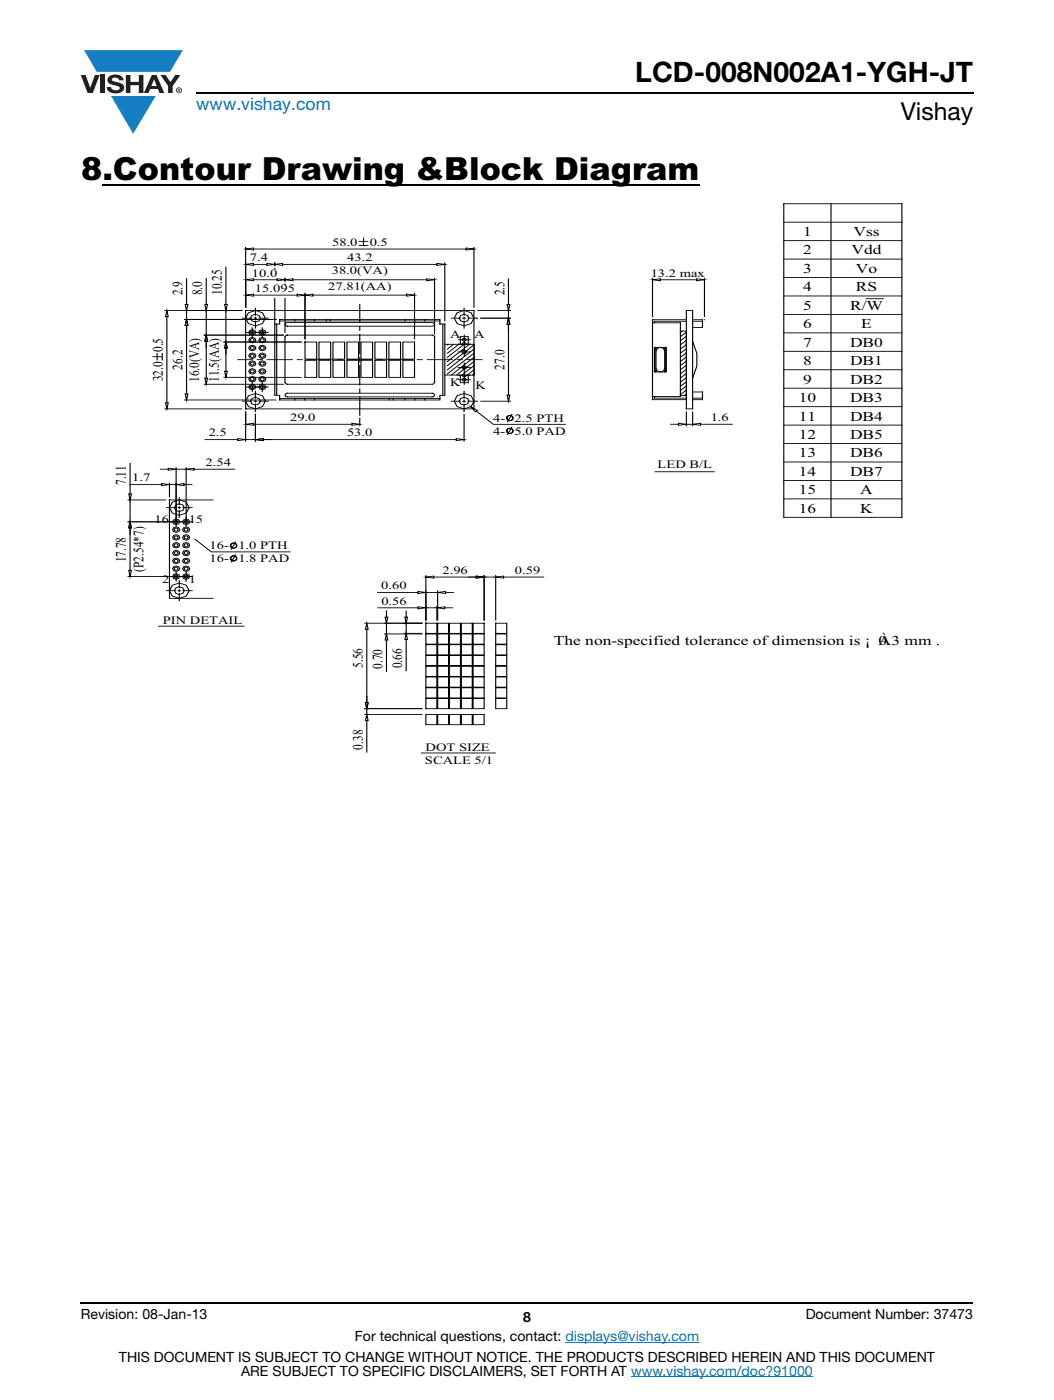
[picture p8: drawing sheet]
<svg xmlns="http://www.w3.org/2000/svg" width="210mm" height="279mm" viewBox="0 0 210 279" stroke-linecap="round" stroke-linejoin="round" font-family="sans-serif">
<g fill="#147fc3">
<path d="M16.8 10h19.7l-2.6 4.3h-1.1h-13.5z"/>
<path d="M22.2 19.2h8.9l-4.5 7.5z"/>
</g>
<g fill="#231f20">
<path d="M16.1 15h1l.9 2.5 .9-2.5h1l-1.4 3.6h-1z"/>
<path d="M20 15h.9v3.6h-.9z"/>
<path d="M21.8 15.3a2.1 2.1 0 0 1 2.7 .3l.1 .4h-.8a.79 .79 0 0 0-.7-.5 .79 .79 0 0 0-.8 .4l.2 .3 1 .2a1.08 1.08 0 0 1 1.3 1 1.08 1.08 0 0 1-1.1 1.2 1.73 1.73 0 0 1-2.4-1.2h.9a.96 .96 0 0 0 .8 .6 .96 .96 0 0 0 .9-.4 1.31 1.31 0 0 0-1.2-.6 1.03 1.03 0 0 1-1.1-.6 1.03 1.03 0 0 1 .2-1.1z"/>
<path d="M25.1 15h.9v1.3h1.7v-1.3h.9v3.6h-.9v-1.6h-1.7v1.6h-.9z"/>
<path d="M32 15h1l1 1.4 1-1.4h1l-1.6 2.2v1.4h-.9v-1.4z"/>
<path d="M30.7 15.9l.6 1.3h-1.1zM30.3 15l-1.6 3.6h.9l.4-.8h1.5l.3 .8h1l-1.6-3.6z"/>
<path d="M35.3 18a.46 .46 0 0 1 .9 0 .46 .46 0 0 1-.9 0zM35.1 18a.6 .6 0 0 0 1.2 0 .6 .6 0 0 0-1.2 0z"/>
<path d="M35.6 17.8h.2v.2h-.2zM35.5 17.7v.7h.1v-.3l.4 .3-.2-.3 .2-.2-.1-.2z"/>
</g>
<path d="M39.1 18.6h155M16.1 260h178" fill="none" stroke="#000" stroke-width=".36"/>
<path d="M112.8 267.9h26.7M125.9 274.8h36.3" fill="none" stroke="#007ec4" stroke-width=".2"/>
<path d="M16.1 30.7h178v144.4h-178z" fill="#fff"/>
<g fill="none" stroke="#000" stroke-width=".2">
<path d="M37.2 55.6v5.1M41.1 55.6v5.1M45.1 53.3v7.4M49 52.8h.1M49 49.4v12M49 58.9l1.6-.2v.4zM49 55.8l1.6-.2v.4zM49 52.8l1.6-.2v.4zM49 49.7l1.6-.2v.4zM49 55.8h.1M49 58.9h.1M50.6 58.9h8.7"/>
<path d="M50.6 52.8h2.6M50.6 55.8h4.7M50.6 49.7h42.4M53.2 52.6l1.6 .2-1.6 .2zM54.8 52.8l1.6-.2v.4zM54.8 59.5v5.2M54.8 53.7h.1M54.8 52.5v.5M55.3 55.6l1.5 .2-1.5 .2zM56.4 52.8h30.8M56.8 59.5v6.8M56.8 56.7h.1"/>
<path d="M56.9 55.5l-.1 .6M56.9 55.8l1.5-.2v.4zM58.4 55.8h26.7M59.3 58.7l1.5 .2-1.5 .2zM60.8 58.9l1.6-.2v.4zM60.8 58.6v9M62.4 58.9h18.7M71.7 48.2h1.7M71.7 49h1.7M72.5 47.5v1.3M81.1 58.7l1.6 .2-1.6 .2zM82.7 58.9h.1"/>
<path d="M82.7 58.6v9M85.1 55.6l1.6 .2-1.6 .2zM86.7 55.8h.1M86.7 55.5v11.1M87.2 52.6l1.5 .2-1.5 .2zM88.7 52.8h.1M88.7 52.5v11.6M93 49.5l1.5 .2-1.5 .2zM94.5 49.7h.1M94.5 49.4v12M101.4 55.7v5M130.2 55.8l1.5-.2v.4z"/>
<path d="M130.2 55.5v7.7M131.7 55.8h7.3M139 55.6l1.5 .2-1.5 .2zM140.5 55.8h.1M140.5 55.5v7.7M156.4 40.7h23.5v62.5h-23.5zM156.4 59.1h23.5M156.4 55.4h23.5M156.4 51.7h23.5M156.4 48h23.5M156.4 44.3h23.5M165.8 40.7v62.5"/>
<path d="M172.8 59.6h3.4M30.5 71.2h1.7M31.3 70.5v1.3M32.4 70.5v1.3M33.3 63.2v17.2M33.3 62l.3 1.2h-.6zM36.8 63.7h18.2M36.8 79.8h18.2M37 60.7h.5l-.3 1.3zM37 78.6h.5l-.3 1.2zM37.2 63.7l.3 1.3h-.5zM37.2 65v13.6"/>
<path d="M37.2 62v1.7M40.8 76.7h15.7M40.8 66.9h15.7M40.9 60.7h.5l-.3 1.3zM40.9 75.5h.5l-.3 1.2zM41.1 66.9l.3 1.2h-.5zM41.1 62v4.9M41.1 68.1v7.4M44.7 75.3h15.4M44.8 60.7h.5l-.2 1.3zM44.8 74.1h.5l-.2 1.2zM45.1 62v6.3"/>
<path d="M45.1 68.3l.2 1.2h-.5zM45.1 69.5v4.6M47.4 71.8h2.9M48.2 62h-15.3M48.4 63.5h1.8M49 62h45.5v19.6h-45.5zM49 62h.1M49.2 77.2h4.3M49.6 62.4l1.4-.4 1.3 .4 .6 1.1-.6 1.1-1.3 .4-1.4-.4-.6-1.1zM49.6 79l1.4-.5 1.3 .5 .6 1.1-.6 1.1-1.3 .4-1.4-.4-.6-1.1zM49.8 72.2l.5-.2 .5 .2 .2 .4-.2 .3-.5 .2-.5-.2-.2-.3zM49.8 70.6l.5-.2 .5 .2 .2 .4-.2 .4-.5 .2-.5-.2-.2-.4z"/>
<path d="M49.8 69.1l.5-.2 .5 .2 .2 .3-.2 .4-.5 .2-.5-.2-.2-.4zM49.8 67.5l.5-.2 .5 .2 .2 .4-.2 .4-.5 .1-.5-.1-.2-.4zM49.8 73.7l.5-.1 .5 .1 .2 .4-.2 .4-.5 .2-.5-.2-.2-.4zM49.8 75.3l.5-.2 .5 .2 .2 .4-.2 .4-.5 .1-.5-.1-.2-.4zM49.8 76.8l.5-.1 .5 .1 .2 .4-.2 .4-.5 .2-.5-.2-.2-.4zM49.8 65.9l.5-.1 .5 .1 .2 .4-.2 .4-.5 .2-.5-.2-.2-.4zM50 77h.6l.1 .2-.1 .3h-.4l-.2-.1zM50 67.7h.6l.1 .2-.1 .2-.4 .1-.2-.1zM50 73.9h.6l.1 .2-.1 .2-.4 .1-.2-.1zM50 75.5h.6l.1 .2-.1 .2-.4 .1-.2-.1zM50 66.1h.6l.1 .2-.1 .2-.4 .1-.2-.1zM50 70.8h.6l.1 .2-.1 .2-.4 .1-.2-.1z"/>
<path d="M50.1 72.3h.5l.1 .3-.1 .2h-.5l-.2-.2zM50.1 69.2h.5l.1 .2-.1 .3h-.5l-.2-.3zM50.3 63l.7-.3 .7 .3 .2 .5-.2 .5-.7 .3-.7-.3-.3-.5zM50.3 79.5l.7-.2 .7 .2 .2 .6-.2 .5-.7 .2-.7-.2-.3-.5zM50.3 65.4v1.9M50.3 76.3v1.9M50.7 63.5h.5M51 61.5v1.4M51 63.3v.4M51 64.1v1.4M51 78.1v1.4M51 79.9v.4"/>
<path d="M51.3 71.8h1M51.7 63.5h1.8M51.8 72.2l.5-.2 .5 .2 .2 .4-.2 .3-.5 .2-.5-.2-.2-.3zM51.8 70.6l.5-.2 .5 .2 .2 .4-.2 .4-.5 .2-.5-.2-.2-.4zM51.8 69.1l.5-.2 .5 .2 .2 .3-.2 .4-.5 .2-.5-.2-.2-.4zM51.8 67.5l.5-.2 .5 .2 .2 .4-.2 .4-.5 .1-.5-.1-.2-.4zM51.8 73.7l.5-.1 .5 .1 .2 .4-.2 .4-.5 .2-.5-.2-.2-.4zM51.8 75.3l.5-.2 .5 .2 .2 .4-.2 .4-.5 .1-.5-.1-.2-.4zM51.8 76.8l.5-.1 .5 .1 .2 .4-.2 .4-.5 .2-.5-.2-.2-.4zM51.8 65.9l.5-.1 .5 .1 .2 .4-.2 .4-.5 .2-.5-.2-.2-.4zM52 72.4l.6-.1 .1 .3-.1 .2-.4 .1-.2-.1zM52 77h.6l.1 .2-.1 .3h-.4l-.2-.1z"/>
<path d="M52 67.7h.6l.1 .2-.1 .2-.4 .1-.2-.1zM52 73.9h.6l.1 .2-.1 .2-.4 .1-.2-.1zM52 75.5h.6l.1 .2-.1 .2-.4 .1-.2-.1zM52 66.1h.6l.1 .2-.1 .2-.4 .1-.2-.1zM52 70.8h.6l.1 .2-.1 .2-.4 .1-.2-.1zM52 69.2h.6l.1 .2-.1 .3h-.4l-.2-.1zM52.3 76.3v1.9M52.3 65.4v1.8M53.3 71.8h5M53.5 66.3h-4.3M54.8 64.7h1v-1h32v1h.9v14.2h-.9v.9h-32v-.9h-1zM55.1 63.7h.1"/>
<path d="M55.2 64.7v14.2M55.8 63.7h.1M55.8 79.8h.1M55.8 79.5h32M55.8 64.1h32M57 64.5l.3-.1h28.9l.4 .1 .1 .2-.1 .3-.4 .1h-28.9l-.3-.1-.2-.3zM57 78.6l.3-.1h28.9l.4 .1 .1 .2-.1 .3-.4 .1h-28.9l-.3-.1-.2-.3zM57 67l.3-.1h28.9l.4 .1 .1 .2v9.1l-.1 .3-.4 .1h-28.9l-.3-.1-.1-.3v-9.1zM58.8 63.7v.4M58.8 79.5v.3M59.3 71.8h1M60.1 68.3h-15.4"/>
<path d="M60.8 79.5v.3M60.8 63.7v.4M60.8 68.3h2.4v3.4h-2.4zM60.8 71.9h2.4v3.4h-2.4zM60.8 68.3h.1M60.8 75.3h.1M61.3 71.8h5M62.7 79.5v.3M62.7 63.7v.4M63.6 68.3h2.4v3.4h-2.4zM63.6 71.9h2.4v3.4h-2.4zM65.1 63.7v.4"/>
<path d="M65.9 63.7v.4M66.4 68.3h2.3v3.4h-2.3zM66.4 71.9h2.3v3.4h-2.3zM67.3 71.8h1M69.2 68.3h2.3v3.4h-2.3zM69.2 71.9h2.3v3.4h-2.3zM69.3 71.8h5M71.8 60.7v3.7M71.8 65.2v.7M71.8 66.7v3.9M71.8 71.4v.8M71.8 73v3.8"/>
<path d="M71.8 77.6v.8M71.8 79.2v3.6M72 68.3h2.3v3.4h-2.3zM72 71.9h2.3v3.4h-2.3zM74.8 68.3h2.3v3.4h-2.3zM74.8 71.9h2.3v3.4h-2.3zM75.3 71.8h1M77.3 71.8h4.9M77.6 68.3h2.3v3.4h-2.3zM77.6 71.9h2.3v3.4h-2.3zM77.7 79.5v.3M78.4 79.5v.3"/>
<path d="M80.4 68.3h2.3v3.4h-2.3zM80.4 71.9h2.3v3.4h-2.3zM80.8 79.5v.3M80.8 63.7v.4M82.7 68.3h.1M82.8 79.5v.3M82.8 63.7v.4M83.2 71.8h1M84.7 79.5v.3M84.7 63.7v.4M85.2 71.8h5M86.7 67.2h.1"/>
<path d="M88.3 64.7v14.2M88.7 64.7h.1M88.7 68.7h5.9v6.2h-5.9M89.4 68.7l-.2 .1M90 63.5h1.8M90.5 68.7l-1.3 1M91.2 79l1.4-.5 1.4 .5 .5 1.1-.5 1.1-1.4 .4-1.4-.4-.6-1.1zM91.2 62.4l1.4-.4 1.4 .4 .5 1.1-.5 1.1-1.4 .4-1.4-.4-.6-1.1zM91.2 71.8h1M91.4 75.8h2.4M91.4 74.9h2.4M91.4 70.2h2.4"/>
<path d="M91.4 68.7h2.4M91.4 67.8h2.4M91.4 73.3h2.4M91.5 68.7l-2.3 1.8M91.8 68.7v-1.5h1.6v1.5M91.8 74.9v1.5h1.6v-1.5M91.9 63l.7-.3 .7 .3 .3 .5-.3 .5-.7 .3-.7-.3-.3-.5zM91.9 79.5l.7-.2 .7 .2 .3 .6-.3 .5-.7 .2-.7-.2-.3-.5zM92.2 68.7l.1-.2 .3-.1 .3 .1 .1 .2M92.2 74.9l.1 .2 .3 .1 .3-.1 .1-.2M92.3 73.1h.6l.1 .2-.1 .3h-.4l-.2-.1zM92.3 70h.6l.1 .2-.1 .2-.4 .1-.2-.1z"/>
<path d="M92.3 67.6h.6l.1 .2-.1 .2-.4 .1-.2-.1zM92.3 75.6h.6l.1 .2-.1 .2-.4 .1-.2-.1zM92.3 63.5h.5M92.4 70.5l-3.2 2.5M92.6 61.5v1.4M92.6 63.3v.4M92.6 64.1v1.4M92.6 78.1v1.4M92.6 79.9v.4M92.6 68.7l-3.4 2.6M92.6 66.9v4.2M92.6 72.4v4.3"/>
<path d="M92.6 73.6l-1.5 1.3M93.2 71.8h2.9M93.3 63.5h1.8M93.6 68.7l-4.4 3.5M94.5 70.5l-5.3 4.1M94.5 68.8l-1.5 1.3M94.5 69.7l-5.3 4.1M94.5 71.3l-4.5 3.6M94.5 74.6l-.2 .3M94.5 73.8l-1.3 1.1M94.5 62h.1M94.5 73l-2.4 1.9"/>
<path d="M94.5 72.1l-1.5 1.2M95.3 62h6.5M95.9 63.5h5.9M101.2 60.7h.5l-.3 1.3zM101.2 78.8h.5l-.3 1.3zM101.4 62v1.5M101.4 64.7v14.1M101.4 63.5l.3 1.2h-.5zM130.2 64.4h5.5v14.7h-5.5M130.5 79.1v.4h6.4M130.5 69.3h2.4v4.9h-2.4zM130.7 69.3v4.9"/>
<path d="M130.9 73.6l.2 .4 .6 .2 .6-.2 .3-.4M130.9 69.3v4.9M130.9 70l.2-.5 .6-.2 .6 .2 .3 .5M132.6 69.3v4.9M132.8 69.3v4.9M135.7 66.1h1.2v12.9h-1.2M136.1 66.1l-.4 .3M136.9 63.8h-6.7v16h6.7M136.9 64.1h-6.4v.3M136.9 62h1.3v19.6h-1.3zM136.9 66.3l-1.2 .9M136.9 67.1l-1.2 .9"/>
<path d="M136.9 67.9l-1.2 .9M136.9 68.7l-1.2 1M136.9 69.6l-1.2 .9M136.9 70.4l-1.2 .9M136.9 71.2l-1.2 .9M136.9 72.1l-1.2 .9M136.9 72.9l-1.2 .9M136.9 73.7l-1.2 .9M136.9 74.5l-1.2 1M136.9 75.4l-1.2 .9M136.9 76.2l-1.2 .9M136.9 77l-1.2 .9"/>
<path d="M136.9 77.8l-1.2 1M136.9 78.7l-.4 .3M138.2 78.2h1.9v1.6h-1.9M138.2 79.5h1.9M138.2 63.8h1.9v1.5h-1.9M138.2 64.1h1.9M138.2 68.1l.8 2.4v2.5l-.8 2.5M140.5 63.8h.1M156.4 77.5h23.5M156.4 73.8h23.5M156.4 70.1h23.5M156.4 66.4h23.5"/>
<path d="M156.4 62.8h23.5M25.6 99.8h7.4M25.7 98.6h.5l-.3 1.2zM25.9 96.7h6.3M25.9 92.5v6.1M25.9 99.8v4.3M32 93.6h1.6M32.2 96.5l1.6 .2-1.6 .2zM32.9 81.6h15.3M33 80.4h.6l-.3 1.2zM33.6 93.4l1.5 .2-1.5 .2zM33.8 99.8h.1"/>
<path d="M33.8 96.4v2.8M35.1 96.7l1.6-.2v.4zM35.1 93.3v11.8M35.1 96.7h-1.3M35.8 99.3v1.4M36.7 96.7h1.6M37.1 93.3v11.8M37.1 93.6l1.6-.2v.4zM37.1 93.6h-2M38.7 93.6h8.1M40.9 87.7h6.5M42.5 99.8h-8.7v19.6h8.7"/>
<path d="M47.4 87.5l1.6 .2-1.6 .2zM48.4 80.1h1.8M49 87.7h2M49 84.7l1.6-.2v.4zM49 82.2v5.8M49 81.6h.1M50.6 84.7h19.6M50.7 80.1h.5M51 82.7v5.3M51 82.1h.1M51 80.6v1.5M51 87.7l1.5-.2v.4z"/>
<path d="M51.7 80.1h1.8M52.5 87.7h38.5M70.2 84.5l1.6 .2-1.6 .2zM71.8 84.7h.1M71.8 82.8h.1M71.8 83.4v1.6M90 80.1h1.8M91 87.5l1.6 .2-1.6 .2zM92.3 80.1h.5M92.6 82.7v5.3M92.6 87.7h.1M92.6 80.6v1.5"/>
<path d="M93.3 80.1h1.8M93.9 81.2l1.3 .7-.3 .3zM95 82.1l3.4 2.6h14.3M95.9 80.1h5.9M101.6 82.9a.51 .51 0 0 0-.5 .3 .51 .51 0 0 0 0 .5 .61 .61 0 0 0 .9 .2 .61 .61 0 0 0 .2-.9 .59 .59 0 0 0-.8 0 .59 .59 0 0 0-.2 .7l.4 .2M101.6 85.5a.51 .51 0 0 0-.5 .2 .51 .51 0 0 0 0 .6 .61 .61 0 0 0 .9 .2 .61 .61 0 0 0 .2-.9 .59 .59 0 0 0-.8 0 .59 .59 0 0 0-.2 .7l.4 .2M101.8 82.9a.51 .51 0 0 1 .5 .5 .51 .51 0 0 1-.5 .5M101.8 85.5a.51 .51 0 0 1 .5 .5 .51 .51 0 0 1-.5 .5M102.1 82.7l-.9 1.5M102.1 85.3l-.9 1.4M130.7 94.1h11.8M133.8 84.7h1.5"/>
<path d="M135.3 84.5l1.6 .2-1.6 .2zM136.9 81.6h.1M136.9 82.2v2.8M138.2 84.7l1.5-.2v.4zM138.2 81.6h.1M138.2 82.2v2.8M138.2 84.7h-1.3M139.7 84.7h6.4M156.4 99.6h23.5M156.4 95.9h23.5M156.4 92.2h23.5M156.4 88.5h23.5"/>
<path d="M156.4 84.8h23.5M156.4 81.2h23.5M25.6 104.1h12.7M25.6 115l12.7 .1M25.7 113.8h.5l-.3 1.2zM25.9 104.1l.3 1.3h-.5zM25.9 105.4v8.4M33.2 101.3h1.8M33.2 117.9h1.8M34.4 100.2l1.4-.4 1.4 .4 .5 1.1-.5 1.1-1.4 .4-1.4-.4-.6-1.1zM34.4 116.8l1.4-.5 1.4 .5 .5 1.1-.5 1.1-1.4 .4-1.4-.4-.6-1.1zM34.6 103.8l.5-.2 .5 .2 .2 .3-.2 .4-.5 .2-.5-.2-.2-.4z"/>
<path d="M34.6 114.7l.5-.2 .5 .2 .2 .4-.2 .3-.5 .2-.5-.2-.2-.3zM34.6 113.1l.5-.2 .5 .2 .2 .4-.2 .4-.5 .1-.5-.1-.2-.4zM34.6 111.5l.5-.1 .5 .1 .2 .4-.2 .4-.5 .2-.5-.2-.2-.4zM34.6 105.3l.5-.1 .5 .1 .2 .4-.2 .4-.5 .2-.5-.2-.2-.4zM34.6 106.9l.5-.2 .5 .2 .2 .4-.2 .3-.5 .2-.5-.2-.2-.3zM34.6 108.4l.5-.1 .5 .1 .2 .4-.2 .4-.5 .2-.5-.2-.2-.4zM34.6 110l.5-.2 .5 .2 .2 .4-.2 .4-.5 .1-.5-.1-.2-.4zM34.8 103.9h.6l.1 .2-.1 .3h-.3l-.3-.1zM34.8 113.3h.6l.1 .2-.1 .2-.3 .1-.3-.1zM34.8 105.5h.6l.1 .2-.1 .2-.3 .1-.3-.1zM34.8 114.9l.6-.1 .1 .3-.1 .2-.3 .1-.3-.1zM34.8 111.7h.6l.1 .2-.1 .3h-.3l-.3-.1z"/>
<path d="M34.8 108.6h.6l.1 .2-.1 .2-.3 .1-.3-.1zM34.9 107h.5l.1 .3-.1 .2h-.5l-.1-.2zM34.9 110.2h.5l.1 .2-.1 .2h-.5l-.1-.2zM35.1 100.8l.7-.3 .7 .3 .2 .5-.2 .6-.7 .2-.7-.2-.3-.6zM35.1 117.3l.7-.2 .7 .2 .2 .6-.2 .5-.7 .2-.7-.2-.3-.5zM35.1 104h.1M35.1 114.1v1.9M35.5 101.3h.5M35.5 117.9h.5M35.8 101.1v.4M35.8 101.9v1.4M35.8 115.9v1.4"/>
<path d="M35.8 117.7v.4M35.8 118.5v1.4M36.5 101.3h1.8M36.5 117.9h1.8M36.6 103.8l.5-.2 .5 .2 .2 .3-.2 .4-.5 .2-.5-.2-.2-.4zM36.6 114.7l.5-.2 .5 .2 .2 .4-.2 .3-.5 .2-.5-.2-.2-.3zM36.6 113.1l.5-.2 .5 .2 .2 .4-.2 .4-.5 .1-.5-.1-.2-.4zM36.6 111.5l.5-.1 .5 .1 .2 .4-.2 .4-.5 .2-.5-.2-.2-.4zM36.6 105.3l.5-.1 .5 .1 .2 .4-.2 .4-.5 .2-.5-.2-.2-.4zM36.6 106.9l.5-.2 .5 .2 .2 .4-.2 .3-.5 .2-.5-.2-.2-.3zM36.6 108.4l.5-.1 .5 .1 .2 .4-.2 .4-.5 .2-.5-.2-.2-.4zM36.6 110l.5-.2 .5 .2 .2 .4-.2 .4-.5 .1-.5-.1-.2-.4z"/>
<path d="M36.8 110.2h.6l.1 .2-.1 .2-.3 .1-.3-.1zM36.8 103.9h.6l.1 .2-.1 .3h-.4l-.2-.1zM36.8 113.3h.6l.1 .2-.1 .2-.4 .1-.2-.1zM36.8 105.5h.6l.1 .2-.1 .2-.4 .1-.2-.1zM36.8 114.9l.6-.1 .1 .3-.1 .2-.4 .1-.2-.1zM36.8 111.7h.6l.1 .2-.1 .3h-.4l-.2-.1zM36.8 108.6h.6l.1 .2-.1 .2-.4 .1-.2-.1zM36.8 107.1l.6-.1 .1 .3-.1 .2-.4 .1-.2-.1zM37.1 114.1v1.9M38.9 107.6l3.2 2.5h15.8M46.5 110.9a.52 .52 0 0 0-.5 .3 .52 .52 0 0 0 0 .5 .61 .61 0 0 0 .9 .2 .61 .61 0 0 0 .2-.9 .58 .58 0 0 0-.8 0 .58 .58 0 0 0-.2 .7l.4 .3M46.5 108.4a.51 .51 0 0 0-.5 .2 .51 .51 0 0 0 0 .6 .6 .6 0 0 0 .9 .2 .6 .6 0 0 0 .1-1 .55 .55 0 0 0-.9 .2 .55 .55 0 0 0 .4 .8"/>
<path d="M46.7 110.9a.52 .52 0 0 1 .5 .5 .52 .52 0 0 1-.5 .6M46.7 108.4a.51 .51 0 0 1 .5 .5 .51 .51 0 0 1-.5 .5M47 110.7l-.9 1.5M47 108.2l-.9 1.4M75.4 118.2h8M83.4 118l1.6 .2-1.6 .2zM85 115.2h.1M85 115.2l1.5-.2v.4zM85 114.9v8.9M86.5 115.2h8.5M87.3 118.2l1.6-.2v.4zM87.3 117.9v5.9"/>
<path d="M87.3 118.2h-2.3M88.9 118.2h1.6M95 115l1.6 .2-1.6 .2zM96.6 115.2h2.3M96.6 114.9v8.9M98.9 114.9v8.9M98.9 115.2l1.6-.2v.4zM100.5 115.2h7.9M31.7 125h17M73.2 125.6v14.6M73.2 124.4l.2 1.2h-.5zM75.4 121.3h8"/>
<path d="M76.7 126.5h7.5M76.8 123.1h.6l-.3 1.3zM77.1 126.5l.3 1.2h-.6zM77.1 121.9v1.2M77.1 124.4v2.1M77.1 127.7v6.3M80.6 126.4h3.6M80.8 123.1h.5l-.3 1.3zM81 126.4l.3 1.2h-.5zM81 121.9v1.2M81 124.4v2M81 127.6v6.3"/>
<path d="M83.4 121.1l1.6 .2-1.6 .2zM84.2 124.4h-11.4M85 124.4h.1M85 121.3h2.2M85 124.4h2.2v2h-2.2zM85 126.5h2.2v2h-2.2zM85 128.7h2.2v2h-2.2zM85 130.8h2.2v2h-2.2zM85 133h2.2v2h-2.2zM85 135.1h2.2v2h-2.2zM85 137.3h2.2v2h-2.2zM85 139.4h2.2v2h-2.2z"/>
<path d="M85 126.4h.1M85 126.5h.1M87.2 121v2.8M87.2 121.3l1.5-.2v.4zM87.2 124.4h.1M87.3 124.4h2.2v2h-2.2zM87.3 126.5h2.2v2h-2.2zM87.3 128.7h2.2v2h-2.2zM87.3 130.8h2.2v2h-2.2zM87.3 133h2.2v2h-2.2zM87.3 135.1h2.2v2h-2.2zM87.3 137.3h2.2v2h-2.2z"/>
<path d="M87.3 139.4h2.2v2h-2.2zM87.3 124.4h.1M88.7 121.3h1.6M89.7 124.4h2.2v2h-2.2zM89.7 126.5h2.2v2h-2.2zM89.7 128.7h2.2v2h-2.2zM89.7 130.8h2.2v2h-2.2zM89.7 133h2.2v2h-2.2zM89.7 135.1h2.2v2h-2.2zM89.7 137.3h2.2v2h-2.2zM89.7 139.4h2.2v2h-2.2zM92 124.4h2.2v2h-2.2z"/>
<path d="M92 126.5h2.2v2h-2.2zM92 128.7h2.2v2h-2.2zM92 130.8h2.2v2h-2.2zM92 133h2.2v2h-2.2zM92 135.1h2.2v2h-2.2zM92 137.3h2.2v2h-2.2zM92 139.4h2.2v2h-2.2zM94.4 124.4h2.2v2h-2.2zM94.4 126.5h2.2v2h-2.2zM94.4 128.7h2.2v2h-2.2zM94.4 130.8h2.2v2h-2.2zM94.4 133h2.2v2h-2.2z"/>
<path d="M94.4 135.1h2.2v2h-2.2zM94.4 137.3h2.2v2h-2.2zM94.4 139.4h2.2v2h-2.2zM96.6 124.4h.1M98.9 133h2.2v2h-2.2zM98.9 139.4h2.2v2h-2.2zM98.9 137.3h2.2v2h-2.2zM98.9 135.1h2.2v2h-2.2zM98.9 130.8h2.2v2h-2.2zM98.9 128.7h2.2v2h-2.2zM98.9 126.5h2.2v2h-2.2zM98.9 124.4h2.2v2h-2.2z"/>
<path d="M98.9 124.4h.1M72.8 142.6h11.4M72.9 140.2h.5l-.2 1.2zM73.2 142.6l.2 1.2h-.5zM73.2 141.4v1.2M73.2 143.8v6.3M84.1 150.3h14.7M84.2 141.4h-11.4M85 142.6h2.2v2h-2.2zM85 141.4h.1M85 142.6h.1M87.3 142.6h2.2v2h-2.2z"/>
<path d="M89.7 142.6h2.2v2h-2.2zM92 142.6h2.2v2h-2.2zM94.4 142.6h2.2v2h-2.2z"/>
</g>
<path d="M20.4 36.8h119.1" fill="none" stroke="#000" stroke-width=".38"/>
<text font-size="6.4" x="16.2" y="35.8">8.Contour Drawing &amp;Block Diagram</text>
<text font-size="5.6" x="126.7" y="16.4">LCD-008N002A1-YGH-JT</text>
<text font-size="4.9" x="179.7" y="24">Vishay</text>
<text font-size="3.5" fill="#007ec4" x="39.1" y="21.9">www.vishay.com</text>
<g font-size="2.9">
<text x="36.4" y="59" transform="rotate(-90 36.4 59)">2.9</text>
<text x="40.3" y="58.9" transform="rotate(-90 40.3 58.9)">8.0</text>
<text x="44.3" y="58.9" transform="rotate(-90 44.3 58.9)">10.25</text>
<text x="100.6" y="59" transform="rotate(-90 100.6 59)">2.5</text>
<text x="32.5" y="70.3" transform="rotate(-90 32.5 70.3)">0.5</text>
<text x="32.5" y="76.1" transform="rotate(-90 32.5 76.1)">32.0</text>
<text x="36.4" y="73.8" transform="rotate(-90 36.4 73.8)">26.2</text>
<text x="39.7" y="76.3" transform="rotate(-90 39.7 76.3)">16.0(VA)</text>
<text x="43.6" y="76.3" transform="rotate(-90 43.6 76.3)">11.5(AA)</text>
<text x="100.6" y="73.8" transform="rotate(-90 100.6 73.8)">27.0</text>
<text x="25.1" y="96.8" transform="rotate(-90 25.1 96.8)">7.11</text>
<text x="25.1" y="112.2" transform="rotate(-90 25.1 112.2)">17.78</text>
<text x="28.6" y="114.1" transform="rotate(-90 28.6 114.1)">(P2.54*7)</text>
<text x="72.3" y="133.3" transform="rotate(-90 72.3 133.3)">5.56</text>
<text x="76.3" y="133.5" transform="rotate(-90 76.3 133.5)">0.70</text>
<text x="80.2" y="133.4" transform="rotate(-90 80.2 133.4)">0.66</text>
<text x="72.3" y="149.6" transform="rotate(-90 72.3 149.6)">0.38</text>
</g>
<g font-size="2.8">
<text x="16.1" y="263.3">Revision: 08-Jan-13</text>
<text x="104.3" y="263.8">8</text>
<text x="160.7" y="263.3">Document Number: 37473</text>
<text x="70.8" y="267.7">For technical questions, contact: displays@vishay.com</text>
<text x="23.7" y="271.7">THIS DOCUMENT IS SUBJECT TO CHANGE WITHOUT NOTICE. THE PRODUCTS DESCRIBED HEREIN AND THIS DOCUMENT</text>
<text x="48.1" y="274.6">ARE SUBJECT TO SPECIFIC DISCLAIMERS, SET FORTH AT www.vishay.com/doc?91000</text>
</g>
<g font-size="2.7">
<text x="160.2" y="47.1">1</text>
<text x="170.2" y="47.1">Vss</text>
<text x="160.2" y="50.8">2</text>
<text x="169.9" y="50.8">Vdd</text>
<text x="160.2" y="58.2">4</text>
<text x="160.2" y="54.5">3</text>
<text x="170.7" y="58.1">RS</text>
<text x="170.7" y="54.5">Vo</text>
<text x="160.2" y="65.5">6</text>
<text x="160.2" y="61.8">5</text>
<text x="169.6" y="61.8">R/W</text>
<text x="171.8" y="65.5">E</text>
<text x="160.2" y="69.2">7</text>
<text x="169.6" y="69.2">DB0</text>
<text x="160.2" y="72.9">8</text>
<text x="160.2" y="76.6">9</text>
<text x="169.6" y="76.6">DB2</text>
<text x="169.6" y="72.9">DB1</text>
<text x="159.3" y="83.9">11</text>
<text x="159.3" y="80.2">10</text>
<text x="169.6" y="83.9">DB4</text>
<text x="169.6" y="80.2">DB3</text>
<text x="159.3" y="87.6">12</text>
<text x="169.6" y="87.6">DB5</text>
<text x="159.3" y="95">14</text>
<text x="159.3" y="91.3">13</text>
<text x="169.6" y="91.3">DB6</text>
<text x="169.6" y="95">DB7</text>
<text x="159.3" y="98.7">15</text>
<text x="171.6" y="98.7">A</text>
<text x="159.3" y="102.3">16</text>
<text x="171.6" y="102.3">K</text>
<text x="110.5" y="128.8">The non-specified tolerance of dimension is ¡ À</text>
<text x="175.2" y="128.8">0.3 mm .</text>
</g>
<g font-size="2.3">
<text x="49.8" y="52.1">7.4</text>
<text x="66.2" y="49.1">58.0</text>
<text x="69.3" y="52.1">43.2</text>
<text x="73.7" y="49.1">0.5</text>
<text x="50.3" y="55.2">10.0</text>
<text x="50.9" y="58.3">15.095</text>
<text x="65.5" y="57.8">27.81(AA)</text>
<text x="66.2" y="54.7">38.0(VA)</text>
<text x="129.8" y="55.2">13.2 max</text>
<text x="89.8" y="67.4">A</text>
<text x="94.6" y="67.4">A</text>
<text x="89.8" y="77">K</text>
<text x="94.9" y="77.6">K</text>
<text x="41.6" y="87.1">2.5</text>
<text x="57.9" y="84">29.0</text>
<text x="69.2" y="87.1">53.0</text>
<text x="98.4" y="84.2">4-</text>
<text x="98.4" y="86.7">4-</text>
<text x="102.7" y="84.2">2.5 PTH</text>
<text x="102.7" y="86.7">5.0 PAD</text>
<text x="141.8" y="84">1.6</text>
<text x="41" y="93">2.54</text>
<text x="131.2" y="93.4">LED B/L</text>
<text x="26.4" y="96.1">1.7</text>
<text x="30.8" y="104.3">16</text>
<text x="37.6" y="104.3">15</text>
<text x="41.8" y="109.6">16-</text>
<text x="41.8" y="112.2">16-</text>
<text x="47.5" y="109.6">1.0 PTH</text>
<text x="47.5" y="112.2">1.8 PAD</text>
<text x="32.3" y="116.3">2</text>
<text x="37.6" y="116.3">1</text>
<text x="76.1" y="117.6">0.60</text>
<text x="88.3" y="114.5">2.96</text>
<text x="102.7" y="114.5">0.59</text>
<text x="32.5" y="124.5">PIN DETAIL</text>
<text x="76.1" y="120.7">0.56</text>
<text x="84.9" y="149.8">DOT SIZE</text>
<text x="84.8" y="152.4">SCALE 5/1</text>
</g>
</svg>
